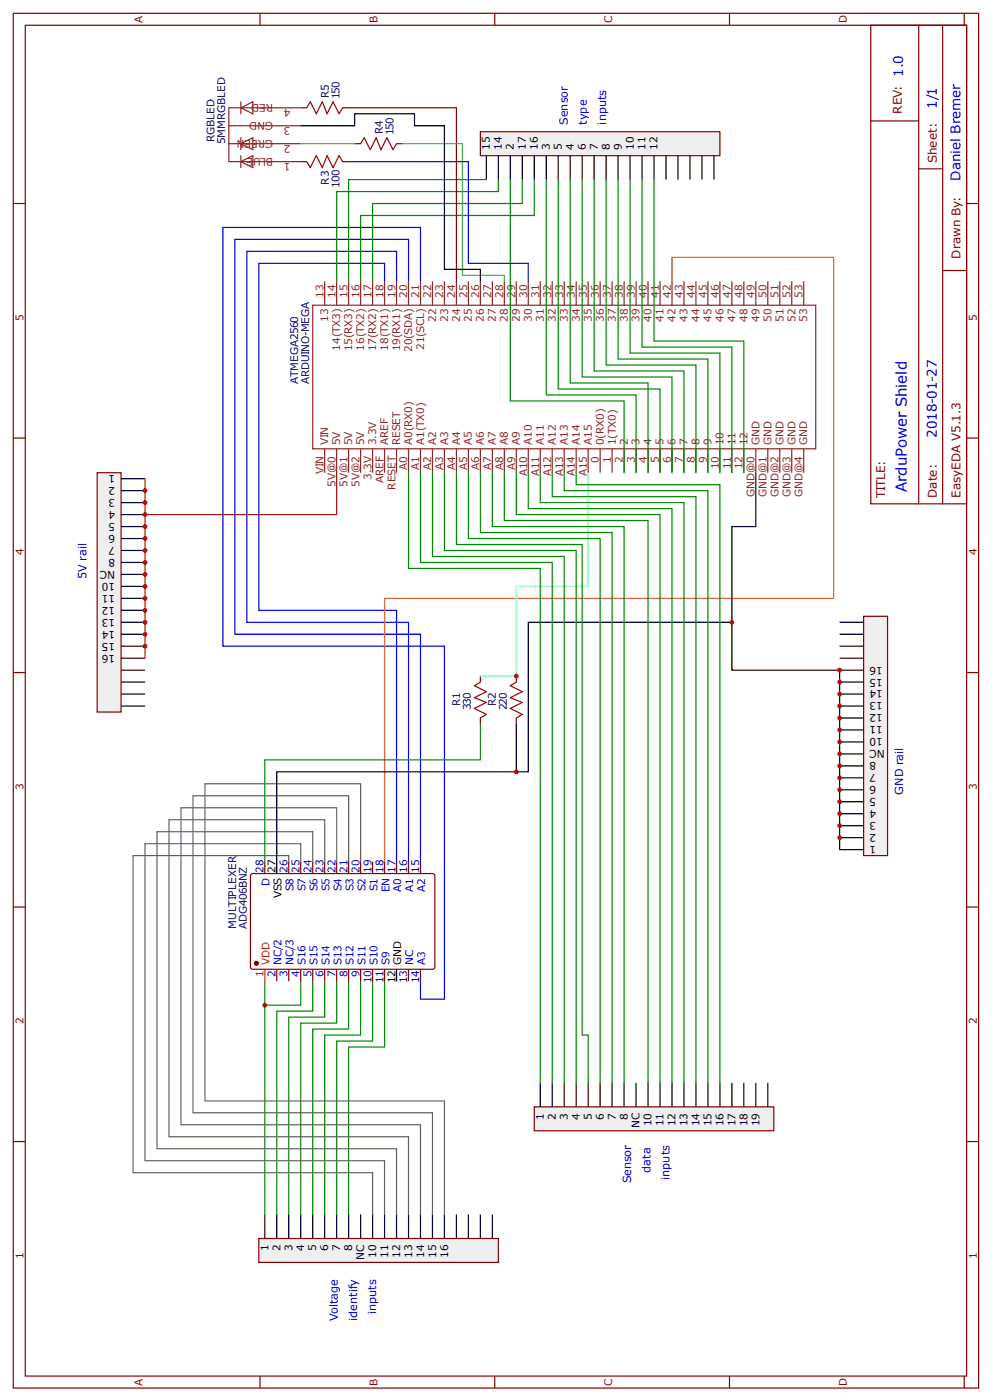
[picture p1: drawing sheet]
<svg xmlns="http://www.w3.org/2000/svg" width="221mm" height="312mm" viewBox="0 0 221 312" stroke-linecap="round" stroke-linejoin="round" font-family="sans-serif">
<g fill="none" stroke="#800" stroke-width=".27">
<path d="M3 3h214.9v306.4h-214.9zM5.6 5.6h209.7v301.1h-209.7zM57.9 3v2.6M110.2 3v2.6M162.4 3v2.6M193.9 5.6h21.4v106.7h-21.4zM204.6 5.6v106.7M209.9 5.6v106.7M214.7 3v2.6M193.9 27h10.7M204.6 37.6h5.3M3 45.4h2.6"/>
<path d="M215.3 45.4h2.6M209.9 60.3h5.4M3 97.6h2.6M215.3 97.6h2.6M3 149.9h2.6M215.3 149.9h2.6M56 194.8h40.6l.2 .5v20.5l-.5 .3-40.3-.1-.2-.5v-20.2zM59 192.1v2.6M64.3 192.1v2.6M67 192.1v2.6M69.6 192.1v2.6M72.3 192.1v2.6"/>
<path d="M75 192.1v2.6M77.6 192.1v2.6M80.3 192.1v2.6M83 192.1v2.6M85.6 192.1v2.6M88.3 192.1v2.6M91 192.1v2.6M93.6 192.1v2.6M3 202.2h2.6M61.6 216.1v2.6M64.3 216.1v2.6M67 216.1v2.6"/>
<path d="M69.6 216.1v2.6M72.3 216.1v2.6M75 216.1v2.6M77.6 216.1v2.6M80.3 216.1v2.6M83 216.1v2.6M85.6 216.1v2.6M91 216.1v2.6M93.6 216.1v2.6M215.3 202.2h2.6M3 254.5h2.6M215.3 254.5h2.6"/>
<path d="M57.9 306.7v2.7M110.2 306.7v2.7M162.4 306.7v2.7M214.7 306.7v2.7"/>
</g>
<circle cx="57.1" cy="214.7" r=".4" fill="#800" stroke="#800" stroke-width=".27"/>
<path d="M59 216.1v2.6" fill="none" stroke="#f00" stroke-width=".27"/>
<path d="M61.6 192.1v2.6M88.3 216.1v2.6" fill="none" stroke="#000" stroke-width=".27"/>
<path d="M57.6 276.1h53.4v5.3h-53.4z" fill="#efefef" stroke="#800" stroke-width=".27"/>
<g fill="none" stroke="#000" stroke-width=".27">
<path d="M59 270.7v5.4M61.6 270.7v5.4M64.3 270.7v5.4M67 270.7v5.4M69.6 270.7v5.4M72.3 270.7v5.4M75 270.7v5.4M77.6 270.7v5.4M80.3 270.7v5.4M83 270.7v5.4M85.6 270.7v5.4M88.3 270.7v5.4"/>
<path d="M91 270.7v5.4M93.6 270.7v5.4M96.3 270.7v5.4M99 270.7v5.4M101.6 270.7v5.4M104.3 270.7v5.4M107 270.7v5.4M109.6 270.7v5.4"/>
</g>
<path d="M59 218.7v52M67 218.7v5.4h-8M69.6 218.7v6.7h-8v45.3M72.3 218.7v8h-8v44M75 218.7v9.4h-8v42.6M77.6 218.7v10.7h-8v41.3M80.3 218.7v12h-8v40M83 218.7v13.4h-8v38.6M85.6 218.7v14.7h-8v37.3" fill="none" stroke="#080" stroke-width=".27"/>
<path d="M64.3 192.1v-1.4h-34.7v70.7h53.4v9.3M67 192.1v-4.1h-34.7v70.7h53.3v12M69.6 192.1v-6.7h-34.6v70.7h53.3v14.6M72.3 192.1v-9.4h-34.7v70.7h53.4v17.3M75 192.1v-12.1h-34.7v70.7h53.3v20M77.6 192.1v-14.7h-34.6v70.7h53.3v22.6M80.3 192.1v-17.4h-34.7v70.7h53.4v25.3" fill="none" stroke="#666" stroke-width=".27"/>
<path d="M107 152l-1.4 .8 2.7 1.4-2.7 1.3 2.7 1.1-2.7 1.3 2.7 1.3-1.3 .8M115 152l-1.4 .8 2.7 1.4-2.7 1.3 2.7 1.1-2.7 1.3 2.7 1.3-1.3 .8" fill="none" stroke="#a00000" stroke-width=".27"/>
<path d="M107 150.7v1.3M115 150.7v1.3M107 160v1.4M115 160v1.4" fill="none" stroke="#800" stroke-width=".27"/>
<g fill="none" stroke="#8d2323" stroke-width=".27">
<path d="M69.6 68h112v32h-112zM72.3 62.7v5.3M75 62.7v5.3M77.6 62.7v5.3M80.3 62.7v5.3M83 62.7v5.3M85.6 62.7v5.3M88.3 62.7v5.3M91 62.7v5.3M93.6 62.7v5.3M96.3 62.7v5.3M99 62.7v5.3"/>
<path d="M101.6 62.7v5.3M104.3 62.7v5.3M107 62.7v5.3M109.6 62.7v5.3M112.3 62.7v5.3M115 62.7v5.3M117.6 62.7v5.3M120.3 62.7v5.3M123 62.7v5.3M125.6 62.7v5.3M128.3 62.7v5.3M131 62.7v5.3"/>
<path d="M133.6 62.7v5.3M136.3 62.7v5.3M139 62.7v5.3M141.6 62.7v5.3M144.3 62.7v5.3M147 62.7v5.3M149.6 62.7v5.3M152.3 62.7v5.3M155 62.7v5.3M157.6 62.7v5.3M160.3 62.7v5.3M163 62.7v5.3"/>
<path d="M165.6 62.7v5.3M168.3 62.7v5.3M171 62.7v5.3M173.6 62.7v5.3M176.3 62.7v5.3M179 62.7v5.3M72.3 100v5.4M75 100v5.4M77.6 100v5.4M80.3 100v5.4M83 100v5.4M85.6 100v5.4"/>
<path d="M88.3 100v5.4M91 100v5.4M93.6 100v5.4M96.3 100v5.4M99 100v5.4M101.6 100v5.4M104.3 100v5.4M107 100v5.4M109.6 100v5.4M112.3 100v5.4M115 100v5.4M117.6 100v5.4"/>
<path d="M120.3 100v5.4M123 100v5.4M125.6 100v5.4M128.3 100v5.4M131 100v5.4M133.6 100v5.4M136.3 100v5.4M139 100v5.4M141.6 100v5.4M144.3 100v5.4M147 100v5.4M149.6 100v5.4"/>
<path d="M152.3 100v5.4M155 100v5.4M157.6 100v5.4M160.3 100v5.4M163 100v5.4M165.6 100v5.4M168.3 100v5.4M171 100v5.4M173.6 100v5.4M176.3 100v5.4M179 100v5.4"/>
</g>
<path d="M85.6 62.7v-4h-28v77.3h30.7v56.1M88.3 62.7v-6.7h-33.3v82.7h36v53.4M91 62.7v-9.3h-38.7v88h41.3v50.7M93.6 62.7v-12h-44v93.3h49.4v78.7h-5.4v-4" fill="none" stroke="#00f" stroke-width=".27"/>
<path d="M149.6 62.7v-5.3h36v76h-100v58.7" fill="none" stroke="#f60" stroke-width=".27"/>
<circle cx="59" cy="224.1" r=".53" fill="#c00"/>
<path d="M21.6 105.4h5.4v53.3h-5.4z" fill="#efefef" stroke="#800" stroke-width=".27"/>
<g fill="none" stroke="#000" stroke-width=".27">
<path d="M27 106.7h5.3M27 109.4h5.3M27 112h5.3M27 114.7h5.3M27 117.4h5.3M27 120h5.3M27 122.7h5.3M27 125.4h5.3M27 128h5.3M27 130.7h5.3M27 133.4h5.3M27 136h5.3"/>
<path d="M27 138.7h5.3M27 141.4h5.3M27 144h5.3M27 146.7h5.3M27 149.4h5.3M27 152h5.3M27 154.7h5.3M27 157.4h5.3"/>
</g>
<path d="M192.3 137.4h5.4v53.3h-5.4z" fill="#efefef" stroke="#800" stroke-width=".27"/>
<g fill="none" stroke="#000" stroke-width=".27">
<path d="M187 138.7h5.3M187 157.4h5.3M187 154.7h5.3M187 152h5.3M187 149.4h5.3M187 146.7h5.3M187 144h5.3M187 141.4h5.3M187 178.7h5.3M187 176h5.3M187 173.4h5.3M187 170.7h5.3"/>
<path d="M187 168h5.3M187 165.4h5.3M187 162.7h5.3M187 160h5.3M187 189.4h5.3M187 186.7h5.3M187 184h5.3M187 181.4h5.3"/>
</g>
<path d="M119 246.7h53.3v5.4h-53.3z" fill="#efefef" stroke="#800" stroke-width=".27"/>
<g fill="none" stroke="#000" stroke-width=".27">
<path d="M187 149.4h-24v-10.7h-45.4v33.3h-2.6M115 161.4v10.6h-53.4v20.1M120.3 241.4v5.3M123 241.4v5.3M125.6 241.4v5.3M128.3 241.4v5.3M131 241.4v5.3M133.6 241.4v5.3M136.3 241.4v5.3M139 241.4v5.3M141.6 241.4v5.3M144.3 241.4v5.3"/>
<path d="M147 241.4v5.3M149.6 241.4v5.3M152.3 241.4v5.3M155 241.4v5.3M157.6 241.4v5.3M160.3 241.4v5.3M163 241.4v5.3M165.6 241.4v5.3M168.3 241.4v5.3M171 241.4v5.3"/>
</g>
<path d="M107 161.4v8h-48v22.7" fill="none" stroke="#080" stroke-width=".27"/>
<path d="M131 105.4v25.3h-16v20h-8" fill="none" stroke="#6ff" stroke-width=".27"/>
<circle cx="115" cy="172" r=".53" fill="#c00"/>
<g fill="none" stroke="#080" stroke-width=".27">
<path d="M91 105.4v21.3h29.3v114.7M93.6 105.4v20h29.4v116M96.3 105.4v18.6h29.3v117.4M99 105.4v17.3h29.3v118.7M101.6 105.4v16h28v109.3h1.4v10.7M104.3 105.4v14.6h29.3v121.4M107 105.4v13.3h29.3v122.7M109.6 105.4v12h29.4v124M112.3 105.4v10.6h32v125.4M115 105.4v9.3h32v126.7M117.6 105.4v8h32v128M120.3 105.4v6.6h32v129.4"/>
<path d="M123 105.4v5.3h32v130.7M125.6 105.4v4h32v132M128.3 105.4v2.6h32v133.4"/>
</g>
<path d="M107 29.4h53.3v5.3h-53.3z" fill="#efefef" stroke="#800" stroke-width=".27"/>
<g fill="none" stroke="#000" stroke-width=".27">
<path d="M108.3 34.7v5.3M111 34.7v5.3M113.6 34.7v5.3M116.3 34.7v5.3M119 34.7v5.3M121.6 34.7v5.3M124.3 34.7v5.3M127 34.7v5.3M129.6 34.7v5.3M132.3 34.7v5.3M135 34.7v5.3M137.6 34.7v5.3"/>
<path d="M140.3 34.7v5.3M143 34.7v5.3M145.6 34.7v5.3M148.3 34.7v5.3M151 34.7v5.3M153.6 34.7v5.3M156.3 34.7v5.3M159 34.7v5.3M168.3 105.4v12h-5.3v21.3M187 149.4v40"/>
</g>
<g fill="none" stroke="#080" stroke-width=".27">
<path d="M108.3 40h-30.7v22.7M111 40v2.7h-36v20M113.6 40v49.4h25.4v16M116.3 40v5.4h-33.3v17.3M119 40v8h-38.7v14.7M121.6 40v48h20v17.4M124.3 40v46.7h22.7v18.7M127 40v45.4h17.3v20M129.6 40v44h20v21.4M132.3 40v42.7h20v22.7M135 40v41.4h20v24M137.6 40v40h20v25.4"/>
<path d="M140.3 40v38.7h20v26.7M143 40v37.4h20v28M145.6 40v36h20v29.4"/>
</g>
<g fill="#c00">
<circle cx="163" cy="138.7" r=".53"/>
<circle cx="187" cy="168" r=".53"/>
<circle cx="187" cy="157.4" r=".53"/>
<circle cx="187" cy="160" r=".53"/>
<circle cx="187" cy="162.7" r=".53"/>
<circle cx="187" cy="165.4" r=".53"/>
<circle cx="187" cy="170.7" r=".53"/>
<circle cx="187" cy="173.4" r=".53"/>
<circle cx="187" cy="176" r=".53"/>
<circle cx="187" cy="178.7" r=".53"/>
<circle cx="187" cy="181.4" r=".53"/>
<circle cx="187" cy="184" r=".53"/>
<circle cx="187" cy="186.7" r=".53"/>
<circle cx="187" cy="149.4" r=".53"/>
</g>
<path d="M32.3 106.7v40" fill="none" stroke="#f00" stroke-width=".27"/>
<g fill="#c00">
<circle cx="32.3" cy="109.4" r=".53"/>
<circle cx="32.3" cy="112" r=".53"/>
<circle cx="32.3" cy="114.7" r=".53"/>
<circle cx="32.3" cy="117.4" r=".53"/>
<circle cx="32.3" cy="120" r=".53"/>
<circle cx="32.3" cy="122.7" r=".53"/>
<circle cx="32.3" cy="125.4" r=".53"/>
<circle cx="32.3" cy="128" r=".53"/>
</g>
<path d="M75 105.4v9.3h-42.7" fill="none" stroke="#f00" stroke-width=".27"/>
<path d="M51 32h16M51 28h16M53.6 22.7v2.7M53.6 30.7v2.7M53.6 34.7v2.7M53.6 36l2.7-1.3v2.7zM53.6 24l2.7-1.3v2.7zM53.6 32l2.7-1.3v2.7zM67 24h-16v12h16" fill="none" stroke="#8d2323" stroke-width=".27"/>
<path d="M68.3 36l.8 1.4 1.3-2.7 1.4 2.7 1-2.7 1.4 2.7 1.3-2.7 .8 1.3M68.3 24l.8-1.3 1.3 2.7 1.4-2.7 1 2.7 1.4-2.7 1.3 2.7 .8-1.4M80.3 32l.8-1.3 1.3 2.7 1.4-2.7 1 2.7 1.4-2.7 1.3 2.7 .8-1.4" fill="none" stroke="#a00000" stroke-width=".27"/>
<path d="M67 36h1.3M67 24h1.3M76.3 36h1.3M76.3 24h1.3M79 32h1.3M88.3 32h1.3" fill="none" stroke="#800" stroke-width=".27"/>
<path d="M67 32h12M89.6 32h13.4v29.4h9.3v1.3" fill="none" stroke="#3f3" stroke-width=".27"/>
<path d="M77.6 24h24v38.7" fill="none" stroke="#900" stroke-width=".27"/>
<path d="M77.6 36h26.7v22.7h13.3v4" fill="none" stroke="#00c" stroke-width=".27"/>
<path d="M67 28h12v-2.6h13.3v2.6h6.7v32h8v2.7" fill="none" stroke="#000" stroke-width=".27"/>
<g fill="#c00">
<circle cx="115" cy="150.7" r=".53"/>
<circle cx="187" cy="152" r=".53"/>
<circle cx="187" cy="154.7" r=".53"/>
<circle cx="32.3" cy="144" r=".53"/>
<circle cx="32.3" cy="141.4" r=".53"/>
<circle cx="32.3" cy="138.7" r=".53"/>
<circle cx="32.3" cy="136" r=".53"/>
<circle cx="32.3" cy="133.4" r=".53"/>
<circle cx="32.3" cy="130.7" r=".53"/>
</g>
<text font-size="3.3" fill="#00f" x="201.9" y="109.6" transform="rotate(-90 201.9 109.6)">ArduPower Shield</text>
<g font-size="3" fill="#00f">
<text x="208.6" y="24.3" transform="rotate(-90 208.6 24.3)">1/1</text>
<text x="213.9" y="40.3" transform="rotate(-90 213.9 40.3)">Daniel Bremer</text>
<text x="208.6" y="97.6" transform="rotate(-90 208.6 97.6)">2018-01-27</text>
</g>
<g font-size="2.7" fill="#800">
<text x="200.9" y="25.4" transform="rotate(-90 200.9 25.4)">REV: 1.0</text>
<text x="208.6" y="36.3" transform="rotate(-90 208.6 36.3)">Sheet:</text>
<text x="213.9" y="57.6" transform="rotate(-90 213.9 57.6)">Drawn By:</text>
<text x="197.1" y="111" transform="rotate(-90 197.1 111)">TITLE:</text>
<text x="208.6" y="111" transform="rotate(-90 208.6 111)">Date:</text>
<text x="213.9" y="111" transform="rotate(-90 213.9 111)">EasyEDA V5.1.3</text>
</g>
<g font-size="2.5" fill="#00f">
<text x="126.4" y="27.8" transform="rotate(-90 126.4 27.8)">Sensor</text>
<text x="130.7" y="27.8" transform="rotate(-90 130.7 27.8)">type</text>
<text x="135" y="27.8" transform="rotate(-90 135 27.8)">inputs</text>
<text x="19.2" y="129.1" transform="rotate(-90 19.2 129.1)">5V rail</text>
<text x="201.1" y="177.1" transform="rotate(-90 201.1 177.1)">GND rail</text>
<text x="140.6" y="263.8" transform="rotate(-90 140.6 263.8)">Sensor</text>
<text x="144.8" y="261.4" transform="rotate(-90 144.8 261.4)">data</text>
<text x="149.1" y="263" transform="rotate(-90 149.1 263)">inputs</text>
<text x="83.8" y="292.9" transform="rotate(-90 83.8 292.9)">inputs</text>
<text x="75.2" y="294.5" transform="rotate(-90 75.2 294.5)">Voltage</text>
<text x="79.5" y="294.5" transform="rotate(-90 79.5 294.5)">identify</text>
</g>
<g font-size="2.3" fill="#800">
<text x="31.8" y="5.2" transform="rotate(-90 31.8 5.2)">A</text>
<text x="84" y="5.2" transform="rotate(-90 84 5.2)">B</text>
<text x="136.3" y="5.2" transform="rotate(-90 136.3 5.2)">C</text>
<text x="188.6" y="5.2" transform="rotate(-90 188.6 5.2)">D</text>
<text x="5.2" y="71.5" transform="rotate(-90 5.2 71.5)">5</text>
<text x="217.5" y="71.5" transform="rotate(-90 217.5 71.5)">5</text>
<text x="5.2" y="123.8" transform="rotate(-90 5.2 123.8)">4</text>
<text x="217.5" y="123.8" transform="rotate(-90 217.5 123.8)">4</text>
<text x="5.2" y="176" transform="rotate(-90 5.2 176)">3</text>
<text x="217.5" y="176" transform="rotate(-90 217.5 176)">3</text>
<text x="5.2" y="228.3" transform="rotate(-90 5.2 228.3)">2</text>
<text x="217.5" y="228.3" transform="rotate(-90 217.5 228.3)">2</text>
<text x="5.2" y="280.6" transform="rotate(-90 5.2 280.6)">1</text>
<text x="217.5" y="280.6" transform="rotate(-90 217.5 280.6)">1</text>
<text x="31.8" y="309" transform="rotate(-90 31.8 309)">A</text>
<text x="84" y="309" transform="rotate(-90 84 309)">B</text>
<text x="136.3" y="309" transform="rotate(-90 136.3 309)">C</text>
<text x="188.6" y="309" transform="rotate(-90 188.6 309)">D</text>
</g>
<g font-size="2.3" fill="#8d2323">
<text x="60.8" y="23.2" transform="rotate(180 60.8 23.2)">RED</text>
<text x="60.8" y="27.2" transform="rotate(180 60.8 27.2)">GND</text>
<text x="64.7" y="28.3" transform="rotate(180 64.7 28.3)">3</text>
<text x="64.7" y="24.3" transform="rotate(180 64.7 24.3)">4</text>
<text x="60.8" y="35.2" transform="rotate(180 60.8 35.2)">BLUE</text>
<text x="60.8" y="31.2" transform="rotate(180 60.8 31.2)">GREEN</text>
<text x="64.7" y="32.3" transform="rotate(180 64.7 32.3)">2</text>
<text x="64.7" y="36.3" transform="rotate(180 64.7 36.3)">1</text>
<text x="72" y="66.4" transform="rotate(-90 72 66.4)">13</text>
<text x="73.1" y="71.8" transform="rotate(-90 73.1 71.8)">13</text>
<text x="74.7" y="66.4" transform="rotate(-90 74.7 66.4)">14</text>
<text x="77.4" y="66.4" transform="rotate(-90 77.4 66.4)">15</text>
<text x="80" y="66.4" transform="rotate(-90 80 66.4)">16</text>
<text x="82.7" y="66.4" transform="rotate(-90 82.7 66.4)">17</text>
<text x="85.4" y="66.4" transform="rotate(-90 85.4 66.4)">18</text>
<text x="88" y="66.4" transform="rotate(-90 88 66.4)">19</text>
<text x="90.7" y="66.4" transform="rotate(-90 90.7 66.4)">20</text>
<text x="93.4" y="66.4" transform="rotate(-90 93.4 66.4)">21</text>
<text x="96" y="66.4" transform="rotate(-90 96 66.4)">22</text>
<text x="97.1" y="71.8" transform="rotate(-90 97.1 71.8)">22</text>
<text x="98.7" y="66.4" transform="rotate(-90 98.7 66.4)">23</text>
<text x="99.8" y="71.8" transform="rotate(-90 99.8 71.8)">23</text>
<text x="101.4" y="66.4" transform="rotate(-90 101.4 66.4)">24</text>
<text x="102.4" y="71.8" transform="rotate(-90 102.4 71.8)">24</text>
<text x="104" y="66.4" transform="rotate(-90 104 66.4)">25</text>
<text x="105.1" y="71.8" transform="rotate(-90 105.1 71.8)">25</text>
<text x="106.7" y="66.4" transform="rotate(-90 106.7 66.4)">26</text>
<text x="107.8" y="71.8" transform="rotate(-90 107.8 71.8)">26</text>
<text x="109.4" y="66.4" transform="rotate(-90 109.4 66.4)">27</text>
<text x="110.4" y="71.8" transform="rotate(-90 110.4 71.8)">27</text>
<text x="112" y="66.4" transform="rotate(-90 112 66.4)">28</text>
<text x="113.1" y="71.8" transform="rotate(-90 113.1 71.8)">28</text>
<text x="114.7" y="66.4" transform="rotate(-90 114.7 66.4)">29</text>
<text x="115.8" y="71.8" transform="rotate(-90 115.8 71.8)">29</text>
<text x="117.4" y="66.4" transform="rotate(-90 117.4 66.4)">30</text>
<text x="118.4" y="71.8" transform="rotate(-90 118.4 71.8)">30</text>
<text x="120" y="66.4" transform="rotate(-90 120 66.4)">31</text>
<text x="121.1" y="71.8" transform="rotate(-90 121.1 71.8)">31</text>
<text x="122.7" y="66.4" transform="rotate(-90 122.7 66.4)">32</text>
<text x="123.8" y="71.8" transform="rotate(-90 123.8 71.8)">32</text>
<text x="125.4" y="66.4" transform="rotate(-90 125.4 66.4)">33</text>
<text x="126.4" y="71.8" transform="rotate(-90 126.4 71.8)">33</text>
<text x="128" y="66.4" transform="rotate(-90 128 66.4)">34</text>
<text x="129.1" y="71.8" transform="rotate(-90 129.1 71.8)">34</text>
<text x="130.7" y="66.4" transform="rotate(-90 130.7 66.4)">35</text>
<text x="131.8" y="71.8" transform="rotate(-90 131.8 71.8)">35</text>
<text x="133.4" y="66.4" transform="rotate(-90 133.4 66.4)">36</text>
<text x="134.4" y="71.8" transform="rotate(-90 134.4 71.8)">36</text>
<text x="136" y="66.4" transform="rotate(-90 136 66.4)">37</text>
<text x="137.1" y="71.8" transform="rotate(-90 137.1 71.8)">37</text>
<text x="138.7" y="66.4" transform="rotate(-90 138.7 66.4)">38</text>
<text x="139.8" y="71.8" transform="rotate(-90 139.8 71.8)">38</text>
<text x="141.4" y="66.4" transform="rotate(-90 141.4 66.4)">39</text>
<text x="142.4" y="71.8" transform="rotate(-90 142.4 71.8)">39</text>
<text x="144" y="66.4" transform="rotate(-90 144 66.4)">40</text>
<text x="145.1" y="71.8" transform="rotate(-90 145.1 71.8)">40</text>
<text x="146.7" y="66.4" transform="rotate(-90 146.7 66.4)">41</text>
<text x="147.8" y="71.8" transform="rotate(-90 147.8 71.8)">41</text>
<text x="149.4" y="66.4" transform="rotate(-90 149.4 66.4)">42</text>
<text x="150.4" y="71.8" transform="rotate(-90 150.4 71.8)">42</text>
<text x="152" y="66.4" transform="rotate(-90 152 66.4)">43</text>
<text x="153.1" y="71.8" transform="rotate(-90 153.1 71.8)">43</text>
<text x="154.7" y="66.4" transform="rotate(-90 154.7 66.4)">44</text>
<text x="155.8" y="71.8" transform="rotate(-90 155.8 71.8)">44</text>
<text x="157.4" y="66.4" transform="rotate(-90 157.4 66.4)">45</text>
<text x="158.4" y="71.8" transform="rotate(-90 158.4 71.8)">45</text>
<text x="160" y="66.4" transform="rotate(-90 160 66.4)">46</text>
<text x="161.1" y="71.8" transform="rotate(-90 161.1 71.8)">46</text>
<text x="162.7" y="66.4" transform="rotate(-90 162.7 66.4)">47</text>
<text x="163.8" y="71.8" transform="rotate(-90 163.8 71.8)">47</text>
<text x="165.4" y="66.4" transform="rotate(-90 165.4 66.4)">48</text>
<text x="166.4" y="71.8" transform="rotate(-90 166.4 71.8)">48</text>
<text x="168" y="66.4" transform="rotate(-90 168 66.4)">49</text>
<text x="169.1" y="71.8" transform="rotate(-90 169.1 71.8)">49</text>
<text x="170.7" y="66.4" transform="rotate(-90 170.7 66.4)">50</text>
<text x="171.8" y="71.8" transform="rotate(-90 171.8 71.8)">50</text>
<text x="173.4" y="66.4" transform="rotate(-90 173.4 66.4)">51</text>
<text x="174.4" y="71.8" transform="rotate(-90 174.4 71.8)">51</text>
<text x="176" y="66.4" transform="rotate(-90 176 66.4)">52</text>
<text x="177.1" y="71.8" transform="rotate(-90 177.1 71.8)">52</text>
<text x="178.7" y="66.4" transform="rotate(-90 178.7 66.4)">53</text>
<text x="179.8" y="71.8" transform="rotate(-90 179.8 71.8)">53</text>
<text x="75.8" y="78.1" transform="rotate(-90 75.8 78.1)">14(TX3)</text>
<text x="78.4" y="78.3" transform="rotate(-90 78.4 78.3)">15(RX3)</text>
<text x="81.1" y="78.1" transform="rotate(-90 81.1 78.1)">16(TX2)</text>
<text x="83.8" y="78.3" transform="rotate(-90 83.8 78.3)">17(RX2)</text>
<text x="86.4" y="78.1" transform="rotate(-90 86.4 78.1)">18(TX1)</text>
<text x="89.1" y="78.3" transform="rotate(-90 89.1 78.3)">19(RX1)</text>
<text x="91.8" y="78.5" transform="rotate(-90 91.8 78.5)">20(SDA)</text>
<text x="94.4" y="78" transform="rotate(-90 94.4 78)">21(SCL)</text>
<text x="73.1" y="99.2" transform="rotate(-90 73.1 99.2)">VIN</text>
<text x="75.8" y="99.2" transform="rotate(-90 75.8 99.2)">5V</text>
<text x="78.4" y="99.2" transform="rotate(-90 78.4 99.2)">5V</text>
<text x="81.1" y="99.2" transform="rotate(-90 81.1 99.2)">5V</text>
<text x="83.8" y="99.2" transform="rotate(-90 83.8 99.2)">3.3V</text>
<text x="86.4" y="99.2" transform="rotate(-90 86.4 99.2)">AREF</text>
<text x="89.1" y="99.2" transform="rotate(-90 89.1 99.2)">RESET</text>
<text x="91.8" y="99.2" transform="rotate(-90 91.8 99.2)">A0(RX0)</text>
<text x="94.4" y="99.2" transform="rotate(-90 94.4 99.2)">A1(TX0)</text>
<text x="97.1" y="99.2" transform="rotate(-90 97.1 99.2)">A2</text>
<text x="99.8" y="99.2" transform="rotate(-90 99.8 99.2)">A3</text>
<text x="102.4" y="99.2" transform="rotate(-90 102.4 99.2)">A4</text>
<text x="105.1" y="99.2" transform="rotate(-90 105.1 99.2)">A5</text>
<text x="107.8" y="99.2" transform="rotate(-90 107.8 99.2)">A6</text>
<text x="110.4" y="99.2" transform="rotate(-90 110.4 99.2)">A7</text>
<text x="113.1" y="99.2" transform="rotate(-90 113.1 99.2)">A8</text>
<text x="115.8" y="99.2" transform="rotate(-90 115.8 99.2)">A9</text>
<text x="118.4" y="99.2" transform="rotate(-90 118.4 99.2)">A10</text>
<text x="121.1" y="99.2" transform="rotate(-90 121.1 99.2)">A11</text>
<text x="123.8" y="99.2" transform="rotate(-90 123.8 99.2)">A12</text>
<text x="126.4" y="99.2" transform="rotate(-90 126.4 99.2)">A13</text>
<text x="129.1" y="99.2" transform="rotate(-90 129.1 99.2)">A14</text>
<text x="131.8" y="99.2" transform="rotate(-90 131.8 99.2)">A15</text>
<text x="134.4" y="99.2" transform="rotate(-90 134.4 99.2)">0(RX0)</text>
<text x="137.1" y="99.2" transform="rotate(-90 137.1 99.2)">1(TX0)</text>
<text x="139.8" y="99.2" transform="rotate(-90 139.8 99.2)">2</text>
<text x="142.4" y="99.2" transform="rotate(-90 142.4 99.2)">3</text>
<text x="145.1" y="99.2" transform="rotate(-90 145.1 99.2)">4</text>
<text x="147.8" y="99.2" transform="rotate(-90 147.8 99.2)">5</text>
<text x="150.4" y="99.2" transform="rotate(-90 150.4 99.2)">6</text>
<text x="153.1" y="99.2" transform="rotate(-90 153.1 99.2)">7</text>
<text x="155.8" y="99.2" transform="rotate(-90 155.8 99.2)">8</text>
<text x="158.4" y="99.2" transform="rotate(-90 158.4 99.2)">9</text>
<text x="161.1" y="99.2" transform="rotate(-90 161.1 99.2)">10</text>
<text x="163.8" y="99.2" transform="rotate(-90 163.8 99.2)">11</text>
<text x="166.4" y="99.2" transform="rotate(-90 166.4 99.2)">12</text>
<text x="169.1" y="99.2" transform="rotate(-90 169.1 99.2)">GND</text>
<text x="171.8" y="99.2" transform="rotate(-90 171.8 99.2)">GND</text>
<text x="174.4" y="99.2" transform="rotate(-90 174.4 99.2)">GND</text>
<text x="177.1" y="99.2" transform="rotate(-90 177.1 99.2)">GND</text>
<text x="179.8" y="99.2" transform="rotate(-90 179.8 99.2)">GND</text>
<text x="72" y="105.7" transform="rotate(-90 72 105.7)">VIN</text>
<text x="82.7" y="106.9" transform="rotate(-90 82.7 106.9)">3.3V</text>
<text x="85.4" y="107.7" transform="rotate(-90 85.4 107.7)">AREF</text>
<text x="90.7" y="104.7" transform="rotate(-90 90.7 104.7)">A0</text>
<text x="93.4" y="104.7" transform="rotate(-90 93.4 104.7)">A1</text>
<text x="96" y="104.7" transform="rotate(-90 96 104.7)">A2</text>
<text x="98.7" y="104.7" transform="rotate(-90 98.7 104.7)">A3</text>
<text x="101.4" y="104.7" transform="rotate(-90 101.4 104.7)">A4</text>
<text x="104" y="104.7" transform="rotate(-90 104 104.7)">A5</text>
<text x="106.7" y="104.7" transform="rotate(-90 106.7 104.7)">A6</text>
<text x="109.4" y="104.7" transform="rotate(-90 109.4 104.7)">A7</text>
<text x="112" y="104.7" transform="rotate(-90 112 104.7)">A8</text>
<text x="114.7" y="104.7" transform="rotate(-90 114.7 104.7)">A9</text>
<text x="117.4" y="106.2" transform="rotate(-90 117.4 106.2)">A10</text>
<text x="120" y="106.2" transform="rotate(-90 120 106.2)">A11</text>
<text x="122.7" y="106.2" transform="rotate(-90 122.7 106.2)">A12</text>
<text x="125.4" y="106.2" transform="rotate(-90 125.4 106.2)">A13</text>
<text x="128" y="106.2" transform="rotate(-90 128 106.2)">A14</text>
<text x="130.7" y="106.2" transform="rotate(-90 130.7 106.2)">A15</text>
<text x="133.4" y="103.1" transform="rotate(-90 133.4 103.1)">0</text>
<text x="136" y="103.1" transform="rotate(-90 136 103.1)">1</text>
<text x="138.7" y="103.1" transform="rotate(-90 138.7 103.1)">2</text>
<text x="141.4" y="103.1" transform="rotate(-90 141.4 103.1)">3</text>
<text x="144" y="103.1" transform="rotate(-90 144 103.1)">4</text>
<text x="146.7" y="103.1" transform="rotate(-90 146.7 103.1)">5</text>
<text x="149.4" y="103.1" transform="rotate(-90 149.4 103.1)">6</text>
<text x="152" y="103.1" transform="rotate(-90 152 103.1)">7</text>
<text x="154.7" y="103.1" transform="rotate(-90 154.7 103.1)">8</text>
<text x="157.4" y="103.1" transform="rotate(-90 157.4 103.1)">9</text>
<text x="160" y="104.6" transform="rotate(-90 160 104.6)">10</text>
<text x="162.7" y="104.6" transform="rotate(-90 162.7 104.6)">11</text>
<text x="165.4" y="104.6" transform="rotate(-90 165.4 104.6)">12</text>
<text x="74.7" y="108.5" transform="rotate(-90 74.7 108.5)">5V@0</text>
<text x="77.4" y="108.5" transform="rotate(-90 77.4 108.5)">5V@1</text>
<text x="80" y="108.5" transform="rotate(-90 80 108.5)">5V@2</text>
<text x="88" y="109.1" transform="rotate(-90 88 109.1)">RESET</text>
<text x="168" y="110.8" transform="rotate(-90 168 110.8)">GND@0</text>
<text x="170.7" y="110.8" transform="rotate(-90 170.7 110.8)">GND@1</text>
<text x="173.4" y="110.8" transform="rotate(-90 173.4 110.8)">GND@2</text>
<text x="176" y="110.8" transform="rotate(-90 176 110.8)">GND@3</text>
<text x="178.7" y="110.8" transform="rotate(-90 178.7 110.8)">GND@4</text>
</g>
<g font-size="2.3" fill="#000080">
<text x="73.2" y="21.9" transform="rotate(-90 73.2 21.9)">R5</text>
<text x="75.6" y="22.2" transform="rotate(-90 75.6 22.2)">150</text>
<text x="85.2" y="29.9" transform="rotate(-90 85.2 29.9)">R4</text>
<text x="47.8" y="31.8" transform="rotate(-90 47.8 31.8)">RGBLED</text>
<text x="50.2" y="32" transform="rotate(-90 50.2 32)">5MMRGBLED</text>
<text x="87.6" y="30.2" transform="rotate(-90 87.6 30.2)">150</text>
<text x="73.2" y="41.1" transform="rotate(-90 73.2 41.1)">R3</text>
<text x="75.6" y="41.8" transform="rotate(-90 75.6 41.8)">100</text>
<text x="66.4" y="85.6" transform="rotate(-90 66.4 85.6)">ATMEGA2560</text>
<text x="68.8" y="85.6" transform="rotate(-90 68.8 85.6)">ARDUINO-MEGA</text>
<text x="102.4" y="157.4" transform="rotate(-90 102.4 157.4)">R1</text>
<text x="104.8" y="158.3" transform="rotate(-90 104.8 158.3)">330</text>
<text x="110.4" y="157.4" transform="rotate(-90 110.4 157.4)">R2</text>
<text x="112.8" y="158.3" transform="rotate(-90 112.8 158.3)">220</text>
<text x="52.6" y="207" transform="rotate(-90 52.6 207)">MULTIPLEXER</text>
<text x="55" y="207" transform="rotate(-90 55 207)">ADG406BNZ</text>
</g>
<g font-size="2.3">
<text x="109.1" y="33.4" transform="rotate(-90 109.1 33.4)">15</text>
<text x="111.8" y="33.4" transform="rotate(-90 111.8 33.4)">14</text>
<text x="114.4" y="33.4" transform="rotate(-90 114.4 33.4)">2</text>
<text x="117.1" y="33.4" transform="rotate(-90 117.1 33.4)">17</text>
<text x="119.8" y="33.4" transform="rotate(-90 119.8 33.4)">16</text>
<text x="122.4" y="33.4" transform="rotate(-90 122.4 33.4)">3</text>
<text x="125.1" y="33.4" transform="rotate(-90 125.1 33.4)">5</text>
<text x="127.8" y="33.4" transform="rotate(-90 127.8 33.4)">4</text>
<text x="130.4" y="33.4" transform="rotate(-90 130.4 33.4)">6</text>
<text x="133.1" y="33.4" transform="rotate(-90 133.1 33.4)">7</text>
<text x="135.8" y="33.4" transform="rotate(-90 135.8 33.4)">8</text>
<text x="138.4" y="33.4" transform="rotate(-90 138.4 33.4)">9</text>
<text x="141.1" y="33.4" transform="rotate(-90 141.1 33.4)">10</text>
<text x="143.8" y="33.4" transform="rotate(-90 143.8 33.4)">11</text>
<text x="146.4" y="33.4" transform="rotate(-90 146.4 33.4)">12</text>
<text x="25.6" y="105.9" transform="rotate(180 25.6 105.9)">1</text>
<text x="25.6" y="108.6" transform="rotate(180 25.6 108.6)">2</text>
<text x="25.6" y="111.2" transform="rotate(180 25.6 111.2)">3</text>
<text x="25.6" y="113.9" transform="rotate(180 25.6 113.9)">4</text>
<text x="25.6" y="116.6" transform="rotate(180 25.6 116.6)">5</text>
<text x="25.6" y="119.2" transform="rotate(180 25.6 119.2)">6</text>
<text x="25.6" y="121.9" transform="rotate(180 25.6 121.9)">7</text>
<text x="25.6" y="124.6" transform="rotate(180 25.6 124.6)">8</text>
<text x="25.6" y="127.2" transform="rotate(180 25.6 127.2)">NC</text>
<text x="25.6" y="129.9" transform="rotate(180 25.6 129.9)">10</text>
<text x="25.6" y="132.6" transform="rotate(180 25.6 132.6)">11</text>
<text x="25.6" y="135.2" transform="rotate(180 25.6 135.2)">12</text>
<text x="25.6" y="137.9" transform="rotate(180 25.6 137.9)">13</text>
<text x="25.6" y="140.6" transform="rotate(180 25.6 140.6)">14</text>
<text x="25.6" y="143.2" transform="rotate(180 25.6 143.2)">15</text>
<text x="25.6" y="145.9" transform="rotate(180 25.6 145.9)">16</text>
<text x="196.6" y="148.6" transform="rotate(180 196.6 148.6)">16</text>
<text x="196.6" y="153.9" transform="rotate(180 196.6 153.9)">14</text>
<text x="196.6" y="151.2" transform="rotate(180 196.6 151.2)">15</text>
<text x="196.6" y="161.9" transform="rotate(180 196.6 161.9)">11</text>
<text x="196.6" y="159.2" transform="rotate(180 196.6 159.2)">12</text>
<text x="196.6" y="156.6" transform="rotate(180 196.6 156.6)">13</text>
<text x="196.6" y="164.6" transform="rotate(180 196.6 164.6)">10</text>
<text x="197" y="167.2" transform="rotate(180 197 167.2)">NC</text>
<text x="195.1" y="172.6" transform="rotate(180 195.1 172.6)">7</text>
<text x="195.1" y="169.9" transform="rotate(180 195.1 169.9)">8</text>
<text x="195.1" y="177.9" transform="rotate(180 195.1 177.9)">5</text>
<text x="195.1" y="175.2" transform="rotate(180 195.1 175.2)">6</text>
<text x="195.1" y="185.9" transform="rotate(180 195.1 185.9)">2</text>
<text x="195.1" y="183.2" transform="rotate(180 195.1 183.2)">3</text>
<text x="195.1" y="180.6" transform="rotate(180 195.1 180.6)">4</text>
<text x="195.1" y="188.6" transform="rotate(180 195.1 188.6)">1</text>
<text x="61.4" y="194.6" transform="rotate(-90 61.4 194.6)">27</text>
<text x="62.7" y="200.3" transform="rotate(-90 62.7 200.3)">VSS</text>
<text x="89.4" y="215.1" transform="rotate(-90 89.4 215.1)">GND</text>
<text x="88" y="219.2" transform="rotate(-90 88 219.2)">12</text>
<text x="121.1" y="249.5" transform="rotate(-90 121.1 249.5)">1</text>
<text x="123.8" y="249.5" transform="rotate(-90 123.8 249.5)">2</text>
<text x="126.4" y="249.5" transform="rotate(-90 126.4 249.5)">3</text>
<text x="129.1" y="249.5" transform="rotate(-90 129.1 249.5)">4</text>
<text x="131.8" y="249.5" transform="rotate(-90 131.8 249.5)">5</text>
<text x="134.4" y="249.5" transform="rotate(-90 134.4 249.5)">6</text>
<text x="137.1" y="249.5" transform="rotate(-90 137.1 249.5)">7</text>
<text x="139.8" y="249.5" transform="rotate(-90 139.8 249.5)">8</text>
<text x="142.4" y="251.4" transform="rotate(-90 142.4 251.4)">NC</text>
<text x="145.1" y="251" transform="rotate(-90 145.1 251)">10</text>
<text x="147.8" y="251" transform="rotate(-90 147.8 251)">11</text>
<text x="150.4" y="251" transform="rotate(-90 150.4 251)">12</text>
<text x="153.1" y="251" transform="rotate(-90 153.1 251)">13</text>
<text x="155.8" y="251" transform="rotate(-90 155.8 251)">14</text>
<text x="158.4" y="251" transform="rotate(-90 158.4 251)">15</text>
<text x="161.1" y="251" transform="rotate(-90 161.1 251)">16</text>
<text x="163.8" y="251" transform="rotate(-90 163.8 251)">17</text>
<text x="166.4" y="251" transform="rotate(-90 166.4 251)">18</text>
<text x="169.1" y="251" transform="rotate(-90 169.1 251)">19</text>
<text x="59.8" y="278.9" transform="rotate(-90 59.8 278.9)">1</text>
<text x="62.4" y="278.9" transform="rotate(-90 62.4 278.9)">2</text>
<text x="65.1" y="278.9" transform="rotate(-90 65.1 278.9)">3</text>
<text x="67.8" y="278.9" transform="rotate(-90 67.8 278.9)">4</text>
<text x="70.4" y="278.9" transform="rotate(-90 70.4 278.9)">5</text>
<text x="73.1" y="278.9" transform="rotate(-90 73.1 278.9)">6</text>
<text x="75.8" y="278.9" transform="rotate(-90 75.8 278.9)">7</text>
<text x="78.4" y="278.9" transform="rotate(-90 78.4 278.9)">8</text>
<text x="81.1" y="280.8" transform="rotate(-90 81.1 280.8)">NC</text>
<text x="83.8" y="280.4" transform="rotate(-90 83.8 280.4)">10</text>
<text x="86.4" y="280.4" transform="rotate(-90 86.4 280.4)">11</text>
<text x="89.1" y="280.4" transform="rotate(-90 89.1 280.4)">12</text>
<text x="91.8" y="280.4" transform="rotate(-90 91.8 280.4)">13</text>
<text x="94.4" y="280.4" transform="rotate(-90 94.4 280.4)">14</text>
<text x="97.1" y="280.4" transform="rotate(-90 97.1 280.4)">15</text>
<text x="99.8" y="280.4" transform="rotate(-90 99.8 280.4)">16</text>
</g>
<g font-size="2.3" fill="#00f">
<text x="58.7" y="194.6" transform="rotate(-90 58.7 194.6)">28</text>
<text x="60" y="197.5" transform="rotate(-90 60 197.5)">D</text>
<text x="64" y="194.6" transform="rotate(-90 64 194.6)">26</text>
<text x="66.7" y="194.6" transform="rotate(-90 66.7 194.6)">25</text>
<text x="69.4" y="194.6" transform="rotate(-90 69.4 194.6)">24</text>
<text x="72" y="194.6" transform="rotate(-90 72 194.6)">23</text>
<text x="74.7" y="194.6" transform="rotate(-90 74.7 194.6)">22</text>
<text x="77.4" y="194.6" transform="rotate(-90 77.4 194.6)">21</text>
<text x="80" y="194.6" transform="rotate(-90 80 194.6)">20</text>
<text x="82.7" y="194.6" transform="rotate(-90 82.7 194.6)">19</text>
<text x="85.4" y="194.6" transform="rotate(-90 85.4 194.6)">18</text>
<text x="88" y="194.6" transform="rotate(-90 88 194.6)">17</text>
<text x="90.7" y="194.6" transform="rotate(-90 90.7 194.6)">16</text>
<text x="93.4" y="194.6" transform="rotate(-90 93.4 194.6)">15</text>
<text x="65.4" y="198.7" transform="rotate(-90 65.4 198.7)">S8</text>
<text x="68" y="198.7" transform="rotate(-90 68 198.7)">S7</text>
<text x="70.7" y="198.7" transform="rotate(-90 70.7 198.7)">S6</text>
<text x="73.4" y="198.7" transform="rotate(-90 73.4 198.7)">S5</text>
<text x="76" y="198.7" transform="rotate(-90 76 198.7)">S4</text>
<text x="78.7" y="198.7" transform="rotate(-90 78.7 198.7)">S3</text>
<text x="81.4" y="198.7" transform="rotate(-90 81.4 198.7)">S2</text>
<text x="84" y="198.7" transform="rotate(-90 84 198.7)">S1</text>
<text x="86.7" y="198.9" transform="rotate(-90 86.7 198.9)">EN</text>
<text x="89.4" y="198.8" transform="rotate(-90 89.4 198.8)">A0</text>
<text x="92" y="198.8" transform="rotate(-90 92 198.8)">A1</text>
<text x="94.7" y="198.8" transform="rotate(-90 94.7 198.8)">A2</text>
<text x="62.7" y="215.1" transform="rotate(-90 62.7 215.1)">NC/2</text>
<text x="65.4" y="215.1" transform="rotate(-90 65.4 215.1)">NC/3</text>
<text x="68" y="215.1" transform="rotate(-90 68 215.1)">S16</text>
<text x="70.7" y="215.1" transform="rotate(-90 70.7 215.1)">S15</text>
<text x="73.4" y="215.1" transform="rotate(-90 73.4 215.1)">S14</text>
<text x="76" y="215.1" transform="rotate(-90 76 215.1)">S13</text>
<text x="78.7" y="215.1" transform="rotate(-90 78.7 215.1)">S12</text>
<text x="81.4" y="215.1" transform="rotate(-90 81.4 215.1)">S11</text>
<text x="84" y="215.1" transform="rotate(-90 84 215.1)">S10</text>
<text x="86.7" y="215.1" transform="rotate(-90 86.7 215.1)">S9</text>
<text x="92" y="215.1" transform="rotate(-90 92 215.1)">NC</text>
<text x="94.7" y="215.1" transform="rotate(-90 94.7 215.1)">A3</text>
<text x="61.4" y="217.7" transform="rotate(-90 61.4 217.7)">2</text>
<text x="64" y="217.7" transform="rotate(-90 64 217.7)">3</text>
<text x="66.7" y="217.7" transform="rotate(-90 66.7 217.7)">4</text>
<text x="69.4" y="217.7" transform="rotate(-90 69.4 217.7)">5</text>
<text x="72" y="217.7" transform="rotate(-90 72 217.7)">6</text>
<text x="74.7" y="217.7" transform="rotate(-90 74.7 217.7)">7</text>
<text x="77.4" y="217.7" transform="rotate(-90 77.4 217.7)">8</text>
<text x="80" y="217.7" transform="rotate(-90 80 217.7)">9</text>
<text x="82.7" y="219.2" transform="rotate(-90 82.7 219.2)">10</text>
<text x="85.4" y="219.2" transform="rotate(-90 85.4 219.2)">11</text>
<text x="90.7" y="219.2" transform="rotate(-90 90.7 219.2)">13</text>
<text x="93.4" y="219.2" transform="rotate(-90 93.4 219.2)">14</text>
</g>
<g font-size="2.3" fill="#f00">
<text x="60" y="215.1" transform="rotate(-90 60 215.1)">VDD</text>
<text x="58.7" y="217.7" transform="rotate(-90 58.7 217.7)">1</text>
</g>
</svg>
